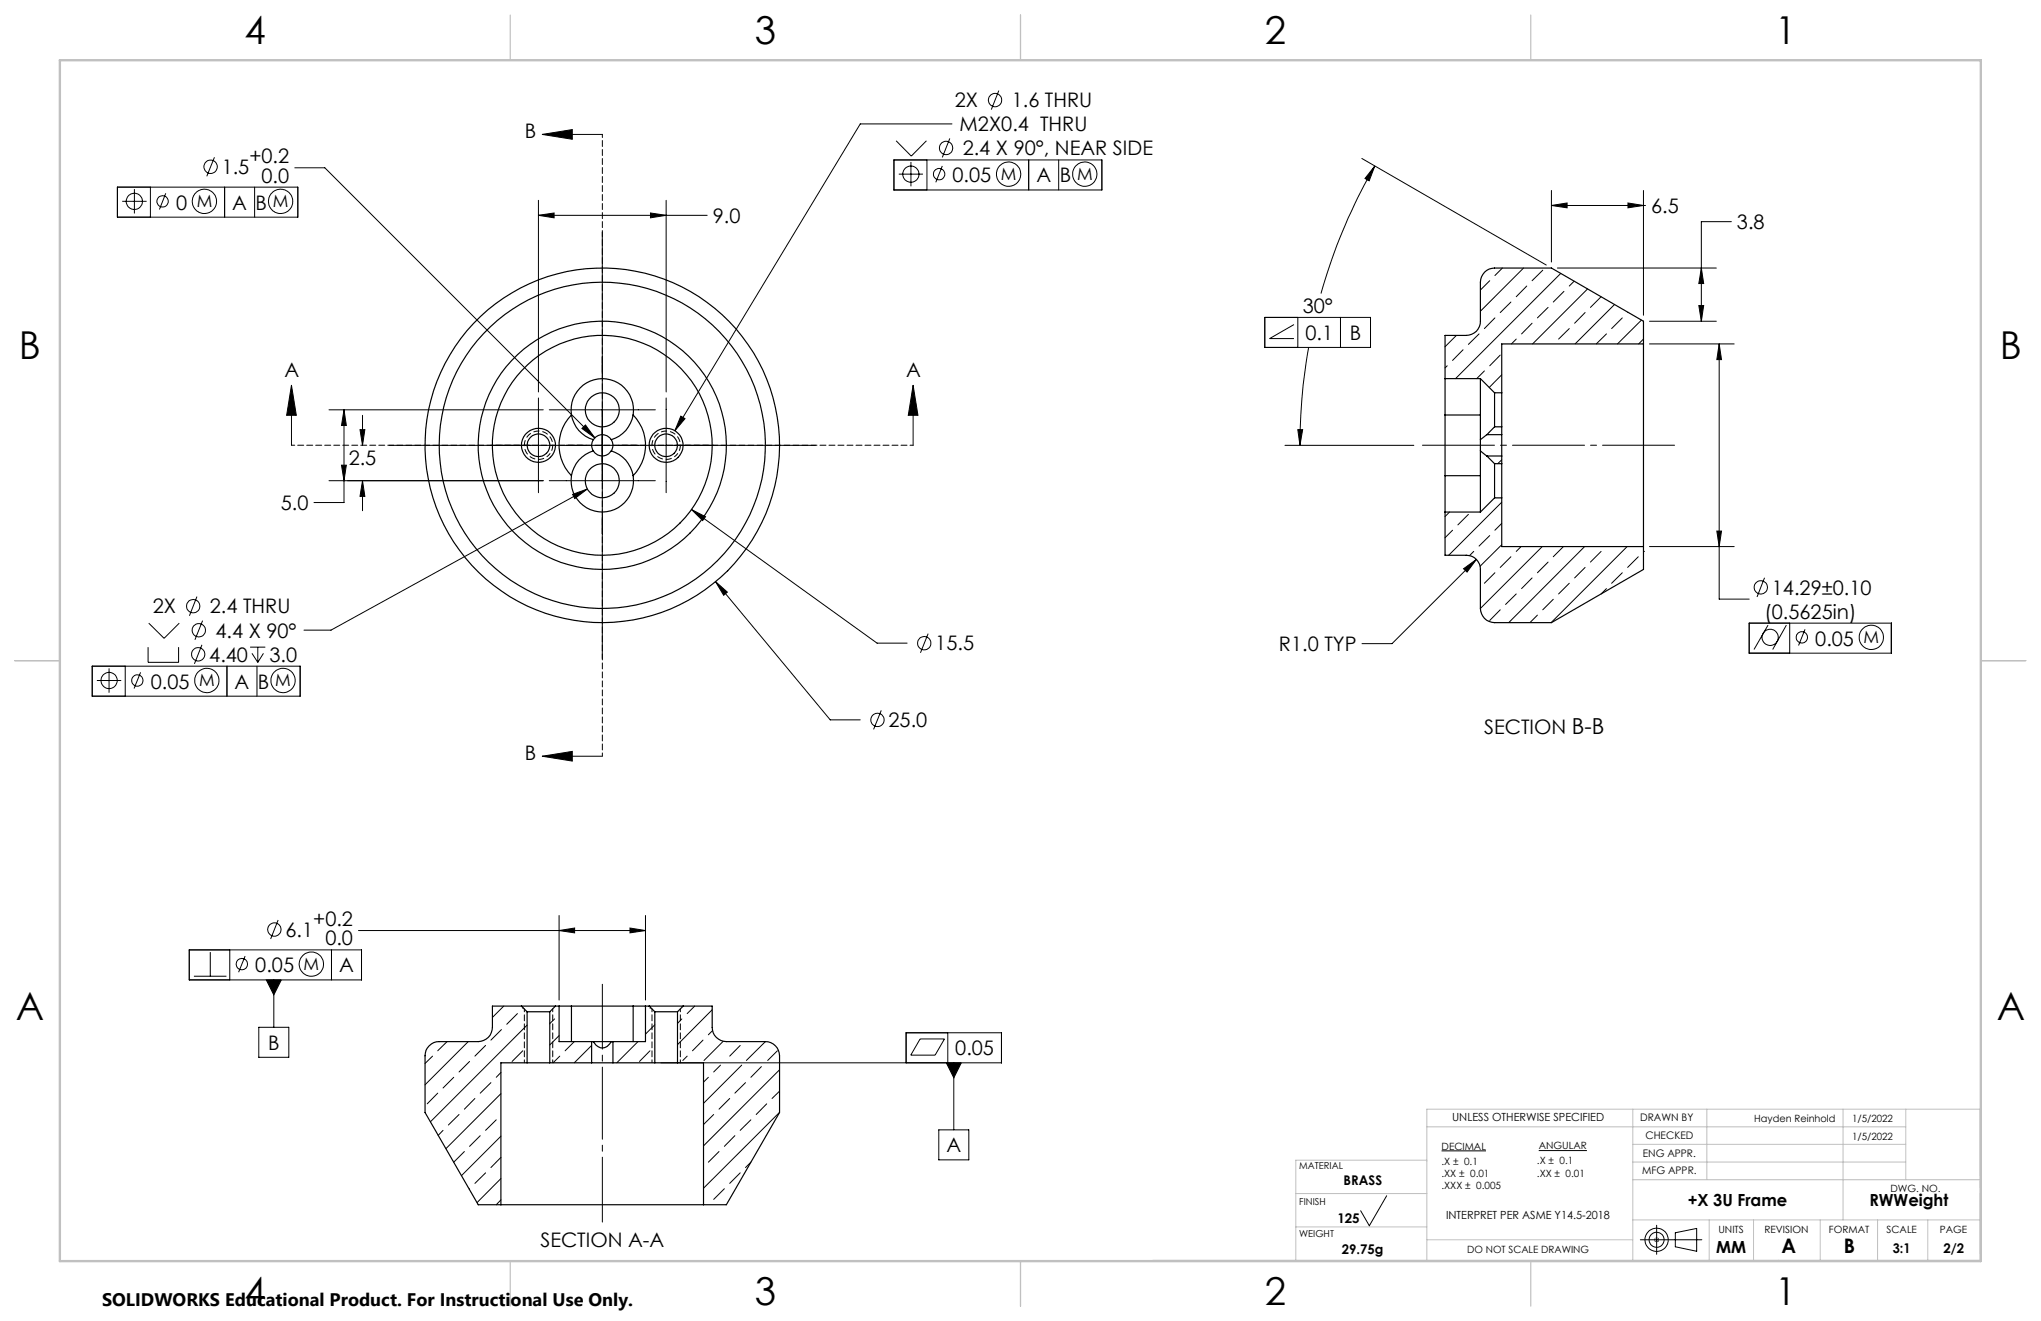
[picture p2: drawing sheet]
<svg xmlns="http://www.w3.org/2000/svg" width="432mm" height="279mm" viewBox="0 0 432 279" stroke-linecap="round" stroke-linejoin="round" font-family="sans-serif">
<g fill="none" stroke="#000" stroke-width=".21">
<path d="M211.3 19.2l-1.6 4M24.8 39.6h38.2v6.3h-38.2zM31.8 39.6v6.3M45.4 33.3l-1.7 4M47.5 39.6v6.3M53.9 39.6v6.3M62.4 35.5h6.3l57.1 57.1M114.7 28.4l6.4-1v2.1zM114.7 28.4h12.7M189.1 33.8h44v6.4h-44zM189.6 29.8l3.2 3.2 3.2-3.2M190.1 36.8h5.2"/>
<path d="M192.7 34.3v5.1M196.1 33.8v6.4M199.4 35.1l-1.4 3.5M200.9 29.3l-1.5 4M201.4 26.2h-19.4l-39.2 64.9M217.6 33.8v6.4M224 33.8v6.4M288.1 33.5l39 22.6M290.9 35.1l-1.2 3.1-.9-.5zM290.9 35.1a118.2 118.2 0 0 0-11.4 27M25.9 42.6h5.1M28.4 40v5.2"/>
<path d="M35.1 40.9l-1.4 3.4M113.9 45.5l3.3-.5v1.1zM113.9 42.4v40.5M113.9 45.5h35.7M127.4 49.1v90.2M137.6 45l3.3 .5-3.3 .6zM140.9 42.4v40.5M315.2 59.4l-2 1.9M317.9 56.7l-1.6 1.6M322.3 56.7l-9.1 9.1M326.4 57.2l-2.3 2.2M328.2 43.5l3.3-.6v1.1z"/>
<path d="M328.2 40.3v15.1M328.2 43.5h19.9M329.5 56.7h33.6M330.2 57.8l-22.3 22.3M333 59.5l-1 1M344.4 42.9l3.3 .6-3.3 .5zM347.7 40.3v26.4M359.9 56.7l.5 3.3h-1zM366.3 46.9h-6.4v21M267.6 67.1h22.3v6.4h-22.3zM273.8 68.7l-5.2 2.9h5.2M274.6 67.1v6.4"/>
<path d="M276.9 73.5a117.1 117.1 0 0 0-1.9 20.7M283.6 67.1v6.4M306.2 77.4l-.5 .4M308.1 70.9l-2.4 2.4M309.5 74l-2.2 2.2M312.9 70.6l-2.2 2.2M314 78.5l-1.6 1.6M316.3 67.2l-2.3 2.3M317.4 75.1l-2.2 2.3M317.7 79.3l-2.6 2.7M319.7 63.9l-2.3 2.2M320.8 71.7l-1 1"/>
<path d="M323 60.5l-2.2 2.3M324.1 68.4l-2.2 2.2M327.5 65l-2.2 2.2M330.9 61.6l-2.3 2.3M332 69.5l-2.3 2.2M335.4 66.1l-2.3 2.3M335.9 61.1l-11.7 11.6M338.7 62.8l-2.2 2.2M339.9 70.6l-2.2 2.1M341.6 64.4l-8.4 8.3M343.2 67.2l-2.2 2.3M344.4 66l-.1 .1"/>
<path d="M347.3 67.7l-5.1 5M347.7 71.7l-1 1M349 72.7h17.9M349 67.9h14.1M359.4 64.6h1l-.5 3.3zM363.7 72.7l.5 3.4h-1zM363.7 72.7v54h6.4M61.7 81.5l1 6.3h-2.1zM61.7 81.5v12.7M69.6 86.7h45.3M72.2 98.4h1.1l-.5 3.3zM72.8 86.7l.5 3.3h-1.1z"/>
<path d="M72.8 86.7v19.6h-6.4M76.2 90.9h1l-.5 3.3zM76.7 87.8v6.4M82.3 94.2h90.2M113.9 84.2v20M116.2 86.7h22.4M123.1 90.6l.8-.7 1.9 2.7zM140.9 84.2v20M144 88l.9 .5-2.1 2.6zM193.2 81.5l1 6.3h-2zM193.2 81.5v12.7M271.9 94.2h27.2"/>
<path d="M274.6 90.9h1l-.6 3.3zM317.7 97.3l-.8 .8M69.6 101.7h45.3M76.7 101.7v6.3M76.7 101.7l.5 3.3h-1zM116.2 101.7h22.4M121.1 104.6l3.1-1.2-2.6 2zM124.2 103.4l-54.2 29.9h-5.7M146.3 107.8l3 1.5-.6 .8zM146.3 107.8l39.3 28.2h6.3M306.7 108.3l-1 1M307.3 112.1l-1.6 1.6"/>
<path d="M310.7 108.8l-2.3 2.2M311.8 116.6l-.9 .9M312.3 118.3l-17.8 17.8h-6.4M315.2 113.3l-2.3 2.2M317.7 106.2l-11.2 11.2M317.7 115.2l-4.6 4.6M317.7 110.7l-1.4 1.4M319.7 117.8l-2.3 2.2M321.8 115.6l-1 1M326.3 115.6l-13.1 13.1M327.5 118.9l-2.2 2.2M330.8 115.6l-2.2 2.2"/>
<path d="M335.2 115.6l-16 16.1M338.7 116.6l-2.2 2.3M344.2 115.6l-16 16.1M346.6 117.8l-2.3 2.2M347.7 116.6h.1M349 115.6h17.9M363.2 112.3h1l-.5 3.3zM31.3 136.9v3.2h6.5v-3.2M31.5 131.8l3.2 3.2 3.2-3.2M41.7 126.2l-1.6 4M42.7 136.4l-1.6 4M42.9 131.3l-1.7 4"/>
<path d="M52.9 136.9h3.2M53.3 138.2l1.2 1.9M54.5 136.9v3.2M55.7 138.2l-1.2 1.9M151.4 123l2.5 2.2-.8 .7zM151.4 123l24.2 29.3h6.4M196.4 134l-1.7 4.1M309.6 120.3l2.7-2-1.9 2.7zM316.3 121.1l-2.3 2.3M317.4 129l-2.2 2.2M320.8 125.6l-2.3 2.2M324.1 122.2l-2.2 2.3"/>
<path d="M325.3 130.1l-1.6 1.6M328.6 126.8l-2.2 2.2M332 123.4l-2.3 2.2M335.4 120l-2.3 2.2M339.9 124.5l-1.2 1.1M343.2 121.1l-2.2 2.3M370.1 131.8h30.1v6.3h-30.1zM373.3 122.2l-1.6 4.1M374.1 132.2l-3 5.2M377.9 132.2l-2.9 5.2M378.6 131.8v6.3M381.9 133.1l-1.4 3.4"/>
<path d="M19.5 140.9h44v6.3h-44zM20.5 143.9h5.1M23.1 141.4v5.1M26.5 140.9v6.3M29.7 142.2l-1.3 3.4M48 140.9v6.3M54.4 140.9v6.3M114.7 159.9l6.4-1v2.1zM114.7 159.9h12.7M186.4 150.2l-1.6 4.1M58.8 194.6l-1.5 4M75.8 196.8h60.8"/>
<path d="M118.3 196.8l3.3-.5v1zM118.3 193.6v17.9M133.3 196.3l3.3 .5-3.3 .5zM136.6 193.6v17.9M40 200.9h36.5v6.4h-36.5zM41 206.5h6.9M44.5 201.4v5.1M48.6 200.9v6.4M51.9 202.2l-1.4 3.4M54.8 217.3h6.3v6.3h-6.3zM56.3 207.3h3.2l-1.6 3.1zM57.9 207.3v10"/>
<path d="M70.1 200.9v6.4M106.1 217.8l-2.2 2.2M106.6 212.8l-2.4 2.4M109.5 214.4l-2.3 2.2M110.7 213.1l-.1 .2M111.5 216.8l-20.4 20.5M117.3 215.5l-1 1M118.3 219l-2 2M137.7 213.1l-.2 .2M138.5 216.7l-1.9 2M144.3 215.5l-1 1M147 212.8l-1.6 1.6"/>
<path d="M148.7 220l-2.2 2.2M150.7 213.6l-7.4 7.3M150.7 218l-.8 .9M194.7 219.7h5.1l-2 3.5h-5.1zM200.5 218.4v6.4M91.5 223.4l-1.6 1.5M92.6 231.2l-2.2 2.3M93.7 239.1l-1 1M94.6 220.3l-2 1.9M96 227.9l-2.3 2.2M97.1 235.7l-2.2 2.2M99.1 220.3l-9.2 9.1"/>
<path d="M99.3 224.5l-2.2 2.2M100.5 232.3l-2.3 2.3M102.7 221.1l-2.2 2.3M103.9 229l-2.3 2.2M105 236.9l-2.3 2.2M106 231.3l-11.7 11.7M106 226.8l-1 1.1M110.6 222.2l-2.3 2.3M118.4 223.4l-1.4 1.4M121.5 220.3l-1.9 1.9M125.2 221.1l-3.7 3.7M135 220.3l-4.5 4.5"/>
<path d="M137.5 222.2l-2.2 2.3M139.8 224.8h72.1v-6.4h-20.2v6.4M145.4 223.4l-.9 .9M149.9 227.9l-1.1 1M151 235.7l-2.2 2.1M152.4 225.3l-1.4 1.4M153 220.2l-4.1 4.1M154.4 232.3l-2.3 2.3M156.6 221.1l-2.2 2.3M156.9 225.3l-8.1 8.1M157.7 229l-2.2 2.2M158.9 236.9l-2.3 2.2"/>
<path d="M161.1 225.6l-2.2 2.3M161.9 220.3l-4 4M162.2 233.5l-2.2 2.2M164.5 222.2l-2.1 2.1M164.9 226.3l-16.1 16.1M164.9 235.3l-16.1 16M164.9 230.8l-1.6 1.5M198.6 239h6.4v6.3h-6.4zM200.2 224.8h3.2l-1.6 3.2zM201.8 224.8v14.2M98.2 243.6l-2.2 2.2M99.3 251.4v.1"/>
<path d="M101.6 240.2l-2.3 2.3M102.7 248.1l-2.2 2.2M106 240.3l-8.4 8.4M106 249.3l-5.1 5.1M106 244.8l-2.1 2.1M106 253.8l-1 1M152.1 243.6l-2.2 2.2M153.2 251.4l-2.2 2.3M155.5 240.2l-2.3 2.3M156.6 248.1l-2.2 2.2M158.9 245.8l-1.2 1.1M293.4 252.9l-3.7 6.4-1.8-3.2"/>
<path d="M305 243.4h9.4M325.5 243.4h10.2M350.5 259.2v6.1M347 262.2h13M350.1 261.9l.7 .7M350.8 261.9l-.7 .7M354.4 260.7l4.6-.9v4.9l-4.6-1z"/>
<circle cx="44.5" cy="35.3" r="1.42"/>
<circle cx="192.7" cy="36.8" r="1.71"/>
<circle cx="198.7" cy="36.8" r="1.2"/>
<circle cx="200.2" cy="31.3" r="1.41"/>
<circle cx="210.5" cy="21.2" r="1.4"/>
<circle cx="213.4" cy="36.8" r="2.58"/>
<circle cx="229.5" cy="36.8" r="2.58"/>
<circle cx="28.4" cy="42.6" r="1.72"/>
<circle cx="34.4" cy="42.6" r="1.2"/>
<circle cx="43.3" cy="42.6" r="2.57"/>
<circle cx="59.4" cy="42.6" r="2.57"/>
<circle cx="40.9" cy="128.2" r="1.41"/>
<circle cx="41.9" cy="138.4" r="1.42"/>
<circle cx="42.1" cy="133.3" r="1.41"/>
<circle cx="195.5" cy="136" r="1.41"/>
<circle cx="372.5" cy="124.2" r="1.41"/>
<circle cx="374.5" cy="134.8" r="1.72"/>
<circle cx="381.2" cy="134.8" r="1.2"/>
<circle cx="395.9" cy="134.8" r="2.57"/>
<circle cx="23.1" cy="143.9" r="1.71"/>
<circle cx="29.1" cy="143.9" r="1.2"/>
<circle cx="43.8" cy="143.9" r="2.57"/>
<circle cx="59.9" cy="143.9" r="2.57"/>
<circle cx="185.6" cy="152.3" r="1.4"/>
<circle cx="58.1" cy="196.6" r="1.41"/>
<circle cx="51.2" cy="203.9" r="1.2"/>
<circle cx="65.9" cy="203.9" r="2.57"/>
<circle cx="350.5" cy="262.2" r="2.45"/>
<circle cx="350.5" cy="262.2" r="1.59"/>
</g>
<g fill="none" stroke="#c0c0c0" stroke-width=".21">
<path d="M301.9 238.3h101.3M345.4 234.6v32M361.1 234.6v14.9M389.9 234.6v23.4M403.2 234.6v14.9M274.1 252.4h27.8M274.1 259.5h27.8M301.9 245.4h-27.8v21.2M345.4 249.5h73.5M345.4 258h73.5M345.4 242h57.8M345.4 245.8h57.8"/>
<path d="M361.6 258v8.6M371 258v8.6M385.1 258v8.6M397.2 258v8.6M407.8 258v8.6M243.9 266.6h175M301.9 262.2h43.5M350 262.2h1M350.1 261.9l.7 .7M350.5 261.7v1M350.8 261.9l-.7 .7M418.9 265.1v-30.5h-117v32"/>
</g>
<path d="M116.1 96.3a3 3 0 0 1-5-1.3 3 3 0 0 1 3.5-3.8 3 3 0 0 1 1.6 4.9l-.1 .2M143.1 96.3a3 3 0 0 1-5-1.3 3 3 0 0 1 3.5-3.8 3 3 0 0 1 1.6 4.9l-.1 .2" fill="none" stroke="#000" stroke-width=".21" stroke-dasharray="1.3 .6" stroke-dashoffset=".7" stroke-linecap="butt"/>
<path d="M127.4 28.4v131.5M193.2 94.2h-131.5" fill="none" stroke="#000" stroke-width=".21" stroke-dasharray="1.3 .6" stroke-dashoffset=".6"/>
<path d="M300.4 94.2h54.4" fill="none" stroke="#000" stroke-width=".21" stroke-dasharray="15.2 1.3 1.3 1.3" stroke-dashoffset="-.5"/>
<path d="M127.4 258.5v-50.3" fill="none" stroke="#000" stroke-width=".21" stroke-dasharray="15.2 1.3 1.3 1.3" stroke-dashoffset="1.5"/>
<path d="M418.9 234.6v32" fill="none" stroke="#c0c0c0" stroke-width=".21" stroke-dasharray="15.2 1.3 1.3 1.3" stroke-dashoffset="1.2"/>
<path d="M108 3.2v9.5M215.9 3.2v9.5M323.8 3.2v9.5M3.1 139.7h9.6M419.1 139.7h9.5M108 266.7v9.6M215.9 266.7v9.6M323.8 266.7v9.6" fill="none" stroke="#c0c0c0" stroke-width=".25"/>
<path d="M12.7 12.7h406.4v254h-406.4z" fill="none" stroke="#c0c0c0" stroke-width=".5"/>
<path d="M110.9 213.4v11.4M116.9 213.4v11.4M137.9 213.4v11.4M143.9 213.4v11.4" fill="none" stroke="#000" stroke-width=".21" stroke-dasharray="1.3 .6" stroke-dashoffset=".7"/>
<g fill="#000">
<path d="M56.3 207.3h3.2l-1.6 3.1zM200.2 224.8h3.2l-1.6 3.2z"/>
<path d="M114.7 28.4l6.4-1v2.1zM114.7 159.9l6.4-1v2.1zM193.2 81.5l1 6.3h-2zM61.7 81.5l1 6.3h-2.1z"/>
<path d="M363.7 72.7l.5 3.4h-1zM363.2 112.3h1l-.5 3.3zM359.9 56.7l.5 3.3h-1zM359.4 64.6h1l-.5 3.3zM344.4 42.9l3.3 .6-3.3 .5zM328.2 43.5l3.3-.6v1.1zM290.9 35.1l-1.2 3.1-.9-.5zM274.6 90.9h1l-.6 3.3zM309.6 120.3l.8 .7 1.9-2.7z"/>
<path d="M76.2 90.9h1l-.5 3.3zM76.7 101.7l.5 3.3h-1z"/>
<path d="M144 88l-1.2 3.1 2.1-2.6zM121.1 104.6l.5 .8 2.6-2zM137.6 45l3.3 .5-3.3 .6zM113.9 45.5l3.3-.5v1.1zM72.8 86.7l.5 3.3h-1.1zM72.2 98.4h1.1l-.5 3.3zM151.4 123l1.7 2.9 .8-.7zM146.3 107.8l2.4 2.3 .6-.8zM123.1 90.6l2.7 2-1.9-2.7z"/>
<path d="M118.3 196.8l3.3-.5v1zM133.3 196.3l3.3 .5-3.3 .5z"/>
</g>
<g fill="none" stroke="#000" stroke-width=".25">
<path d="M347.7 72.7v-4.8l-19.5-11.2h-12a3 3 0 0 0-3 3v8.2a2.95 2.95 0 0 1-3 3h-4.5v9.2M347.7 72.7v42.9M347.7 72.7h-30v10.4M120.9 87.8a6.6 6.6 0 0 1 6.5-7.7 6.6 6.6 0 0 1 6.5 7.7M120.9 87.8a9.2 9.2 0 0 0 0 12.8M120.9 87.8a6.5 6.5 0 0 0 4.6 5.2M125.5 93a2.24 2.24 0 0 1 3.8 0M125.5 95.4a6.6 6.6 0 0 0-4.6 5.2M125.5 93a2.16 2.16 0 0 0 0 2.4M125.5 95.4a2.2 2.2 0 0 0 3.8 0M129.3 95.4a6.6 6.6 0 0 1 4.6 5.2M129.3 93a2.16 2.16 0 0 1 0 2.4"/>
<path d="M133.9 87.8a9.2 9.2 0 0 1 0 12.8M133.9 87.8a6.5 6.5 0 0 1-4.6 5.2M305.7 80.1v7.7M305.7 87.8v12.8M305.7 80.1h7.5M305.7 87.8h7.5M313.2 87.8v5.2M313.2 80.1v7.7M313.2 95.4v5.2M313.2 95.4l1.4 1M313.2 93v2.4M313.2 80.1l3 3"/>
<path d="M314.6 91.9l-1.4 1.1M314.6 96.4l1.6 1.7M314.6 96.4h3.1M314.6 91.9h3.1M316.2 83.1v7.2M316.2 98.1v7.2M316.2 83.1h1.5M316.2 90.3l-1.6 1.6M316.2 98.1h1.5M316.2 90.3h1.5M317.7 98.1v7.2M317.7 83.1v7.2"/>
<path d="M317.7 91.9v4.5M317.7 90.3v1.6M317.7 96.4v1.7M120.9 100.6a6.6 6.6 0 0 0 6.5 7.7 6.6 6.6 0 0 0 6.5-7.7M305.7 108.3v9.1h4.5a2.95 2.95 0 0 1 3 3v8.3a3 3 0 0 0 3 3h12l19.5-11.3v-4.8M305.7 100.6v7.7M305.7 108.3h7.5M305.7 100.6h7.5M313.2 100.6v7.7M316.2 105.3l-3 3M316.2 105.3h1.5M317.7 105.3v10.3h30"/>
<path d="M110.3 212.8h-6.1v4.5a3 3 0 0 1-3 3h-8.3a3 3 0 0 0-3 3v12l11.3 19.5h4.8M110.3 212.8h7.2M110.3 212.8l1.2 1.2M111.5 214h4.8M111.5 214v10.8M116.3 214v10.8M117.5 212.8h.8M117.5 212.8l-1.2 1.2M118.3 212.8h2.6M118.3 212.8v7.5h6.9M120.9 212.8h13M120.9 212.8v7.5"/>
<path d="M133.9 212.8h2.7M133.9 212.8v7.5M136.6 212.8h.7M136.6 212.8v7.5h-6.9M137.3 212.8h7.2M137.3 212.8l1.2 1.2M138.5 214h4.8M138.5 214v10.8M143.3 214v10.8M144.5 212.8h6.2v4.5a3 3 0 0 0 3 3h8.2a3 3 0 0 1 3 3v12l-11.2 19.5h-4.9M144.5 212.8l-1.2 1.2M111.5 224.8h4.8"/>
<path d="M111.5 224.8h-5.5v30M116.3 224.8h8.9M125.2 220.3h.3a2.02 2.02 0 0 0 1.9 1.4 2.02 2.02 0 0 0 1.9-1.4M125.2 224.8h4.5M125.2 220.3v4.5M125.5 220.3h3.8M129.3 220.3h.4M129.7 224.8h8.8M129.7 220.3v4.5M138.5 224.8h4.8M143.3 224.8h5.5v30M106 254.8h42.8"/>
<circle cx="113.9" cy="94.2" r="3.6"/>
<circle cx="113.9" cy="94.2" r="2.39"/>
<circle cx="127.4" cy="94.2" r="34.5"/>
<circle cx="127.4" cy="94.2" r="26.3"/>
<circle cx="127.4" cy="86.7" r="3.6"/>
<circle cx="127.4" cy="94.2" r="23.3"/>
<circle cx="127.4" cy="94.2" r="37.5"/>
<circle cx="140.9" cy="94.2" r="2.4"/>
<circle cx="140.9" cy="94.2" r="3.6"/>
<circle cx="127.4" cy="101.7" r="3.6"/>
</g>
<g font-size="8.1">
<text x="51.7" y="9.3">4</text>
<text x="159.7" y="9.3">3</text>
<text x="267.6" y="9.3">2</text>
<text x="375.6" y="9.3">1</text>
<text x="4" y="76">B</text>
<text x="423.1" y="76">B</text>
<text x="3.3" y="215.7">A</text>
<text x="422.4" y="215.7">A</text>
<text x="51.7" y="276">4</text>
<text x="159.7" y="276">3</text>
<text x="267.6" y="276">2</text>
<text x="375.6" y="276">1</text>
</g>
<g font-size="4.2">
<text x="202" y="22.7">2X</text>
<text x="214" y="22.7">1.6 THRU</text>
<text x="111" y="29.2">B</text>
<text x="203" y="27.8">M2X0.4 THRU</text>
<text x="52.8" y="34.5">+0.2</text>
<text x="203.7" y="32.8">2.4 X 90°, NEAR SIDE</text>
<text x="46.9" y="36.8">1.5</text>
<text x="55.3" y="38.6">0.0</text>
<text x="201.5" y="38.6">0.05</text>
<text x="219.3" y="38.6">A</text>
<text x="224.2" y="38.6">B</text>
<text x="37.2" y="44.3">0</text>
<text x="49.1" y="44.3">A</text>
<text x="54.1" y="44.3">B</text>
<text x="150.8" y="47.1">9.0</text>
<text x="349.3" y="45">6.5</text>
<text x="367.5" y="48.5">3.8</text>
<text x="275.6" y="66.2">30°</text>
<text x="276.2" y="71.9">0.1</text>
<text x="285.6" y="71.9">B</text>
<text x="60.2" y="79.7">A</text>
<text x="191.7" y="79.7">A</text>
<text x="73.8" y="98.4">2.5</text>
<text x="59.4" y="107.9">5.0</text>
<text x="374.9" y="125.8">14.29±0.10</text>
<text x="32.3" y="129.7">2X</text>
<text x="44.4" y="129.7">2.4 THRU</text>
<text x="373.3" y="130.9">(0.5625in)</text>
<text x="45.6" y="134.8">4.4 X 90°</text>
<text x="197.9" y="137.6">15.5</text>
<text x="270.6" y="137.7">R1.0 TYP</text>
<text x="384" y="136.6">0.05</text>
<text x="44.3" y="139.9">4.40</text>
<text x="57" y="139.9">3.0</text>
<text x="31.9" y="145.7">0.05</text>
<text x="49.6" y="145.7">A</text>
<text x="54.6" y="145.7">B</text>
<text x="188" y="153.8">25.0</text>
<text x="314" y="155.2">SECTION B-B</text>
<text x="111" y="160.7">B</text>
<text x="66.3" y="195.9">+0.2</text>
<text x="60.4" y="198.1">6.1</text>
<text x="68.8" y="200">0.0</text>
<text x="54" y="205.7">0.05</text>
<text x="71.8" y="205.7">A</text>
<text x="56.7" y="222.1">B</text>
<text x="202.1" y="223.2">0.05</text>
<text x="200.2" y="243.7">A</text>
<text x="114.3" y="263.8">SECTION A-A</text>
<text x="376.9" y="265">A</text>
<text x="390.1" y="265">B</text>
</g>
<text font-size="3.8" x="21.6" y="276.3">SOLIDWORKS Educational Product. For Instructional Use Only.</text>
<g font-size="3.6">
<text x="211.7" y="38.1">M</text>
<text x="227.9" y="38.1">M</text>
<text x="41.6" y="43.9">M</text>
<text x="57.7" y="43.9">M</text>
<text x="394.3" y="136.1">M</text>
<text x="42.1" y="145.2">M</text>
<text x="58.2" y="145.2">M</text>
<text x="64.2" y="205.2">M</text>
</g>
<g font-size="3.5">
<text x="357" y="255">+X 3U Frame</text>
<text x="395.5" y="255">RWWeight</text>
<text x="363.1" y="265">MM</text>
</g>
<g font-size="2.8">
<text x="284.3" y="250.7">BRASS</text>
<text x="282.9" y="258.6">125</text>
<text x="283.9" y="265.3">29.75g</text>
<text x="400.5" y="265">3:1</text>
<text x="411.2" y="265">2/2</text>
</g>
<g font-size="2.4">
<text x="307.2" y="237.2">UNLESS OTHERWISE SPECIFIED</text>
<text x="305.9" y="257.8">INTERPRET PER ASME Y14.5-2018</text>
</g>
<g font-size="2.2">
<text x="347" y="237.2">DRAWN BY</text>
<text x="347.6" y="244.7">ENG APPR.</text>
<text x="348.1" y="240.9">CHECKED</text>
<text x="347.4" y="248.4">MFG APPR.</text>
</g>
<g font-size="2.1">
<text x="371.1" y="237.4">Hayden Reinhold</text>
<text x="391.8" y="237.4">1/5/2022</text>
<text x="305" y="243.2">DECIMAL</text>
<text x="325.5" y="243.1">ANGULAR</text>
<text x="391.8" y="241.1">1/5/2022</text>
<text x="304.9" y="246.3">.X ± 0.1</text>
<text x="304.9" y="248.9">.XX ± 0.01</text>
<text x="304.9" y="251.5">.XXX ± 0.005</text>
<text x="325.2" y="246.2">.X ± 0.1</text>
<text x="325.2" y="248.9">.XX ± 0.01</text>
<text x="400" y="252.1">DWG. NO.</text>
<text x="363.5" y="260.7">UNITS</text>
<text x="373.3" y="260.7">REVISION</text>
<text x="386.9" y="260.7">FORMAT</text>
<text x="399.1" y="260.7">SCALE</text>
<text x="410.4" y="260.7">PAGE</text>
<text x="310.4" y="265">DO NOT SCALE DRAWING</text>
</g>
<g font-size="2">
<text x="274.9" y="247.3">MATERIAL</text>
<text x="274.9" y="254.8">FINISH</text>
<text x="274.9" y="261.7">WEIGHT</text>
</g>
</svg>
